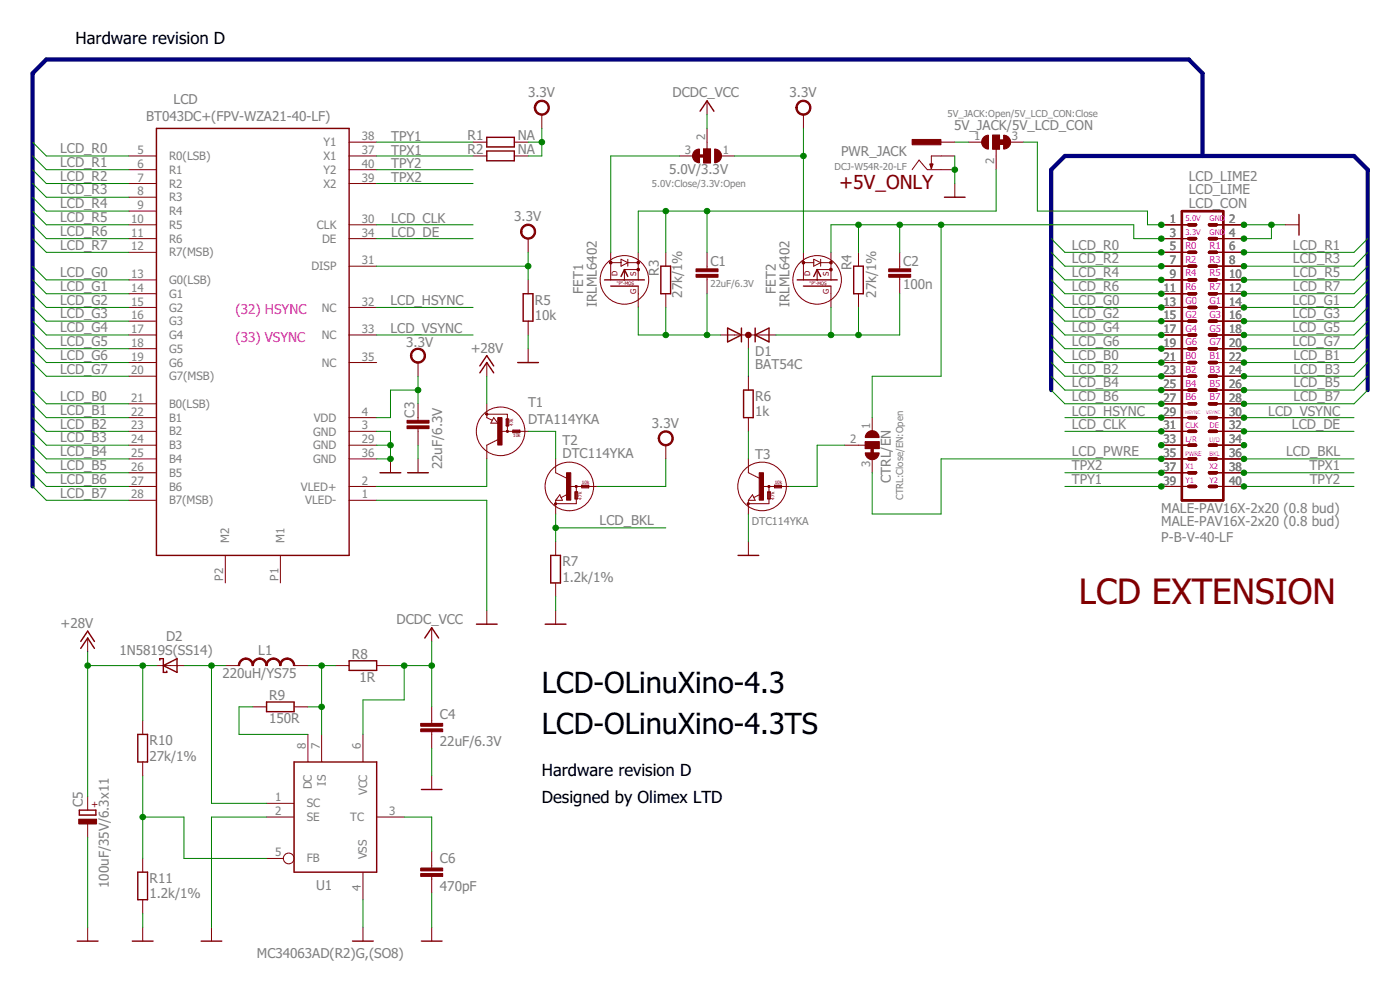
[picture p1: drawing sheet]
<svg xmlns="http://www.w3.org/2000/svg" width="210mm" height="148mm" viewBox="0 0 210 148" stroke-linecap="round" stroke-linejoin="round" font-family="sans-serif">
<g fill="none" stroke="#800000" stroke-width=".51">
<path d="M104.5 23.4h1.5M178.2 39.9h1.1M178.2 37.8h1.1M178.2 35.8h1.1M178.2 33.7h1.1M181.3 39.9h1.1M181.3 37.8h1.1M181.3 35.8h1.1M181.3 33.7h1.1M178.2 41.9h1.1M178.2 44h1.1M178.2 46.1h1.1"/>
<path d="M178.2 48.1h1.1M178.2 50.2h1.1M178.2 52.2h1.1M178.2 54.3h1.1M178.2 56.4h1.1M178.2 58.4h1.1M181.3 41.9h1.1M181.3 44h1.1M181.3 46.1h1.1M181.3 48.1h1.1M181.3 50.2h1.1M181.3 52.2h1.1"/>
<path d="M181.3 54.3h1.1M181.3 56.4h1.1M181.3 58.4h1.1M130.8 66.7v1.5M178.2 60.5h1.1M178.2 62.6h1.1M178.2 64.6h1.1M178.2 66.7h1.1M178.2 68.7h1.1M178.2 70.8h1.1M178.2 72.9h1.1M181.3 60.5h1.1"/>
<path d="M181.3 62.6h1.1M181.3 64.6h1.1M181.3 66.7h1.1M181.3 68.7h1.1M181.3 70.8h1.1M181.3 72.9h1.1"/>
</g>
<path d="M149.4 21.3h1.6" fill="none" stroke="#800000" stroke-width=".85"/>
<g fill="#800000" stroke="#800000" stroke-width=".15">
<path d="M119.7 15.3a1.14 1.14 0 0 1 1.8 .3 1.14 1.14 0 0 1-.8 1.6 1.14 1.14 0 0 1-1.4-1.1h.2a.93 .93 0 0 1 1.4-.7 .93 .93 0 0 1 .1 1.5 .93 .93 0 0 1-1.5-.5v-.3h-.2l.1-.3z" fill-rule="evenodd"/>
<path d="M115.2 72.8h.2v.2h-.2l-.1-.1h.2h-.2z" fill-rule="evenodd"/>
<path d="M112.1 75.4h.2v.2h-.2l-.1-.1h.2h-.2z" fill-rule="evenodd"/>
<path d="M80.5 15.3a1.14 1.14 0 0 1 1.7 .3 1.14 1.14 0 0 1-.7 1.6 1.14 1.14 0 0 1-1.4-1.1h.2a.93 .93 0 0 1 1.3-.9 .93 .93 0 0 1 .3 1.6 .93 .93 0 0 1-1.6-.4v-.3h-.2v-.3z" fill-rule="evenodd"/>
<path d="M129.7 67.8h2.1a1.04 1.04 0 0 1-1 1.1 1.04 1.04 0 0 1-1.1-1.1z" fill-rule="evenodd"/>
<path d="M130 64.9a1.04 1.04 0 0 1 1.1-.3 1.04 1.04 0 0 1 .7 1h-2.1z" fill-rule="evenodd"/>
<path d="M61.9 52.5a1.14 1.14 0 0 1 1.8 .2 1.14 1.14 0 0 1-.8 1.7 1.14 1.14 0 0 1-1.4-1.1h.2a.93 .93 0 0 1 1.4-.8 .93 .93 0 0 1 .1 1.6 .93 .93 0 0 1-1.4-.6l-.1-.2h-.2l.2-.6z" fill-rule="evenodd"/>
<path d="M78.4 33.9a1.13 1.13 0 0 1 1.8 .3 1.13 1.13 0 0 1-.7 1.6 1.13 1.13 0 0 1-1.5-1.1h.3a.93 .93 0 0 1 1.3-.8 .93 .93 0 0 1 .1 1.6 .93 .93 0 0 1-1.4-.5v-.3h-.3l.1-.3z" fill-rule="evenodd"/>
<path d="M104.2 22.6l.7-.3v2.1a1.04 1.04 0 0 1-1-.7 1.04 1.04 0 0 1 .3-1.1z" fill-rule="evenodd"/>
<path d="M107.1 22.3a1.03 1.03 0 0 1 1.1 1.1 1.03 1.03 0 0 1-1.1 1z" fill-rule="evenodd"/>
<path d="M86.3 72.8h.2v.2h-.2l-.1-.1h.2h-.2z" fill-rule="evenodd"/>
<path d="M83.2 75.4h.2v.2h-.2l-.1-.1h.3h-.3z" fill-rule="evenodd"/>
<path d="M76 64.5h.2v.2h-.2l-.1-.1h.2h-.2z" fill-rule="evenodd"/>
<path d="M72.9 61.9h.2v.3h-.2l-.1-.1h.2h-.2z" fill-rule="evenodd"/>
<path d="M99 64.8a1.14 1.14 0 0 1 1.8 .3 1.14 1.14 0 0 1-.7 1.7 1.14 1.14 0 0 1-1.4-1.1h.2a.93 .93 0 0 1 1.4-.8 .93 .93 0 0 1 .1 1.5 .93 .93 0 0 1-1.5-.5v-.2h-.2l.1-.6z" fill-rule="evenodd"/>
<path d="M150.5 20.3a1.04 1.04 0 0 1 1 1 1.04 1.04 0 0 1-1 1z" fill-rule="evenodd"/>
<path d="M147.5 20.5l.7-.2v2a1.03 1.03 0 0 1-1-.6 1.03 1.03 0 0 1 .3-1.2z" fill-rule="evenodd"/>
<path d="M36 99a1.12 1.12 0 0 1 .9-.4v.2a.94 .94 0 0 0-1 .9h-.2v-.1z" fill-rule="evenodd"/>
<path d="M36.9 98.6a1.1 1.1 0 0 1 1.1 1.1h-.2a.94 .94 0 0 0-.9-.9z" fill-rule="evenodd"/>
<path d="M38 99a1.19 1.19 0 0 1 .9-.4v.2a.94 .94 0 0 0-.9 .9h-.2v-.1z" fill-rule="evenodd"/>
<path d="M38.9 98.6a1.13 1.13 0 0 1 1.2 1.1h-.2a.94 .94 0 0 0-1-.9z" fill-rule="evenodd"/>
<path d="M40.1 99a1.12 1.12 0 0 1 .9-.4v.2a.94 .94 0 0 0-.9 .9h-.2v-.1z" fill-rule="evenodd"/>
<path d="M41 98.6a1.1 1.1 0 0 1 1.1 1.1h-.2a.94 .94 0 0 0-.9-.9z" fill-rule="evenodd"/>
<path d="M42.1 99a1.19 1.19 0 0 1 1-.4v.2a.94 .94 0 0 0-1 .9h-.2v-.1z" fill-rule="evenodd"/>
<path d="M43.1 98.6a1.13 1.13 0 0 1 1.1 1.1h-.2a.94 .94 0 0 0-.9-.9z" fill-rule="evenodd"/>
<circle cx="91.6" cy="39.3" r=".21"/>
<circle cx="95.7" cy="39.3" r=".21"/>
<circle cx="95.7" cy="40.4" r=".21"/>
<circle cx="120.5" cy="39.3" r=".21"/>
<circle cx="124.6" cy="39.3" r=".21"/>
<circle cx="124.6" cy="40.4" r=".21"/>
<circle cx="112.2" cy="50.2" r=".41"/>
</g>
<g fill="none" stroke="#800000" stroke-width=".15">
<path d="M81.2 17.2v2M106 15.1v2.1M106 19.2v3.1M120.5 17.2v2M19.3 33.7h4.2M19.3 35.8h4.2M19.3 37.8h4.2M19.3 23.4h4.2M19.3 25.4h4.2M19.3 27.5h4.2M19.3 29.5h4.2M19.3 31.6h4.2"/>
<path d="M52.3 33.7h4.2M52.3 35.8h4.2M52.3 39.9h4.2M52.3 23.4h4.2M52.3 21.3h4.2M52.3 25.4h4.2M52.3 27.5h4.2M70.9 23.4h2.1M70.9 21.3h2.1M77.1 23.4h2.1M77.1 21.3h2.1M79.2 35.8v2"/>
<path d="M91.6 39.3h1.5M91.6 37.8v4.1M93.1 38.8l1 .5-1 .6zM94.1 39.3h1.6M94.1 38.8v1.1M95.7 37.8v4.1M99.8 37.8v2.1M101.9 23.4h2M105.5 22.3h1v2.1h-1zM106 37.8v2.5M108.1 23.4h2M120.5 37.8v4.1"/>
<path d="M120.5 39.3h1.5M122 38.8l1 .5-1 .6zM123 39.3h1.6M123 38.8v1.1M124.6 37.8v4.1M128.7 37.8v2.1M134.9 37.8v2.5M136.8 25.4l1-1.4 1.2 1.4h4.2M141.1 21.3h2.1M143.2 23.4h-3.6v1.8M143.2 27.5v2M145.2 21.3h2.1"/>
<path d="M148.8 20.3h1.1v2h-1.1zM149.4 22.3v3.1M151.4 21.3h2.1M174.1 33.7h4.1M174.1 35.8h4.1M174.1 37.8h4.1M174.1 39.9h4.1M182.4 33.7h4.1M182.4 35.8h4.1M182.4 37.8h4.1M182.4 39.9h4.1M192.7 33.7h2.1"/>
<path d="M19.3 41.9h4.2M19.3 44h4.2M19.3 46.1h4.2M19.3 48.1h4.2M19.3 50.2h4.2M19.3 52.2h4.2M19.3 54.3h4.2M19.3 56.4h4.2M52.3 46.1h4.2M52.3 50.2h4.2M52.3 54.3h4.2M62.7 54.3v2.1"/>
<path d="M73 54.3v2.1M79.2 41.9v2.1M79.2 48.1v2.1M79.2 52.2v2.1M95.7 42.9v3.2M95.7 40.4h-2.1v1.5M99.8 44v2.1M106 41.5v2.5M108.1 50.2h8.2M112.2 50.2v2M112.2 56.4v2M124.6 40.4h-2.1v1.5"/>
<path d="M124.6 42.9v3.2M128.7 44v2.1M134.9 41.5v2.5M174.1 41.9h4.1M174.1 44h4.1M174.1 46.1h4.1M174.1 48.1h4.1M174.1 50.2h4.1M174.1 52.2h4.1M174.1 54.3h4.1M174.1 56.4h4.1M174.1 58.4h4.1"/>
<path d="M182.4 41.9h4.1M182.4 44h4.1M182.4 46.1h4.1M182.4 48.1h4.1M182.4 50.2h4.1M182.4 52.2h4.1M182.4 54.3h4.1M182.4 56.4h4.1M182.4 58.4h4.1M19.3 60.5h4.2M19.3 62.6h4.2M19.3 64.6h4.2"/>
<path d="M19.3 66.7h4.2M19.3 68.7h4.2M19.3 70.8h4.2M19.3 72.9h4.2M19.3 75h4.2M52.3 62.6h4.2M52.3 64.6h4.2M52.3 66.7h4.2M52.3 68.7h4.2M52.3 72.9h4.2M52.3 75h4.2M58.5 68.7v2.1"/>
<path d="M62.7 60.5v2.5M62.7 64.2v2.5M62.7 68.7v2.1M73 60.5v2.1l.8 .3M73 62.1h3.1v2.5M74 62.6l.6 .8h-1zM74.6 65.9l-1.6 .8v2M75.1 64.6h4.1M75.9 62.8h.4v1h-.4zM76 62.8v1M76.2 62.8v1M76.9 64.4h1v.4h-1z"/>
<path d="M76.9 64.7h1M76.9 64.5h1M83.3 68.7v2.1l1.7 .8M83.3 75v2M83.9 74.1l.4 .9h-1zM85.1 74l-1 .5M85.4 72.9h4.1M86.2 73.7h.4v1h-.4zM86.3 73.7v1M86.4 72.9v2.6h-3.1M86.5 73.7v1M87.2 72.7h1.1v.4h-1.1z"/>
<path d="M87.2 72.8h1.1M87.2 73h1.1M99.8 66.7v2M112.2 62.6v2M112.2 68.7v2.1l1.7 .8M112.2 75v2M112.8 74.1l.4 .9h-1zM114 74l-1 .5M114.3 72.9h4.1M115.1 73.7h.4v1h-.4zM115.2 73.7v1M115.3 72.9v2.6h-3.1"/>
<path d="M115.4 73.7v1M116.1 72.7h1.1v.4h-1.1zM116.1 72.8h1.1M116.1 73h1.1M126.6 66.7h3.1M129.7 66.2h2.1v1h-2.1zM130.8 62.6v2M130.8 68.7v2.1M174.1 60.5h4.1M174.1 62.6h4.1M174.1 64.6h4.1M174.1 66.7h4.1"/>
<path d="M174.1 68.7h4.1M174.1 70.8h4.1M174.1 72.9h4.1M182.4 60.5h4.1M182.4 62.6h4.1M182.4 64.6h4.1M182.4 66.7h4.1M182.4 68.7h4.1M182.4 70.8h4.1M182.4 72.9h4.1M13.1 95.6v2M23.5 99.7h4.1"/>
<path d="M33.8 99.7h2M33.8 83.2v4.1M42 83.2v4.1M44.1 99.7h2.1M50.3 99.7h2M56.5 99.7h2M64.7 94v2.1M73 91.5v2M83.3 81.1v2.1M83.3 87.3v2.1M83.3 91.5v2M112.2 81.1v2.1"/>
<path d="M13.1 119.3v2.1M21.4 108v2M21.4 114.2v2M37.9 105.9h2.1M44.1 105.9h2.1M46.2 110v4.2M48.2 110v4.2M54.4 110v4.2M64.7 105.9v2.5M64.7 109.6v2.5M64.7 116.2v2.1M13.1 123.4v2.1"/>
<path d="M13.1 138.9v2.1M21.4 128.6v2.1M21.4 134.8v2.1M21.4 138.9v2.1M31.7 138.9v2.1M40 122.4h4.1M40 128.6h2.5M40 120.4h4.1M54.4 130.7v4.1M54.4 138.9v2.1M56.5 122.4h4.1M64.7 127.6v2.4"/>
<path d="M64.7 131.3v2.5M64.7 138.9v2.1"/>
<circle cx="93.6" cy="41.9" r="3.6"/>
<circle cx="122.5" cy="41.9" r="3.6"/>
<circle cx="75.1" cy="64.6" r="3.6"/>
<circle cx="85.4" cy="72.9" r="3.6"/>
<circle cx="114.3" cy="72.9" r="3.6"/>
<circle cx="43.3" cy="128.6" r=".8"/>
</g>
<g fill="none" stroke="#800000" stroke-width=".21">
<path d="M23.5 19.2h28.8v64h-28.8zM105 16.7l1-1.6 1 1.6M73 22.6h4.1v1.5h-4.1zM73 20.6h4.1v1.4h-4.1zM99.1 39.9h1.4v4.1h-1.4zM128 39.9h1.4v4.1h-1.4zM139.4 24.6h.4l-.2 .6zM141.6 29.5h3.1M194.8 32.1v3.1M71.9 55.9l1.1-1.6 1 1.6M71.9 54.8l1.1-1.5 1 1.5M77.6 54.3h3.1"/>
<path d="M78.4 44h1.5v4.1h-1.5zM90.6 41.9h6M91.6 42.9h4.1M93.1 41.4l.5-1 .5 1M109.1 49.1l2.1 1.1-2.1 1zM111.2 49.1v2.1M111.5 58.4h1.4v4.2h-1.4zM113.2 50.2l2.1-1.1v2.1zM113.2 49.1v2.1M119.5 41.9h6M120.5 42.9h4.1M122 41.4l.5-1 .5 1"/>
<path d="M57 70.8h3.1M61.1 70.8h3.1M12.1 97.1l1-1.5 1.1 1.5M12.1 96.1l1-1.5 1.1 1.5M24 98.9v-.2h.5v2h.5v-.2M24.5 99.7l2-1v2zM52.3 99h4.2v1.4h-4.2zM63.7 95.6l1-1.6 1.1 1.6M71.4 93.5h3.1M81.7 93.5h3.2M82.6 83.2h1.4v4.1h-1.4zM110.7 83.2h3"/>
<path d="M20.7 110h1.4v4.2h-1.4zM40 105.2h4.1v1.4h-4.1zM44.1 114.2h12.4v16.5h-12.4zM63.2 118.3h3.1M11.9 121.4h2.5v.7h-2.5zM20.7 130.7h1.4v4.1h-1.4zM11.6 141h3.1M19.8 141h3.1M30.2 141h3.1M52.9 141h3.1M63.2 141h3.1"/>
</g>
<path d="M177.2 31.6h6.2v43.4h-6.2z" fill="none" stroke="#800000" stroke-width=".34"/>
<g fill="#800000" stroke="#800000" stroke-width=".15">
<path d="M113.8 70.8h.7v4.1h-.7z"/>
<path d="M129.7 66.2h2.1v1h-2.1z"/>
<path d="M104.4 41.1h3.3v.4h-3.3z"/>
<path d="M104.4 40.3h3.3v.4h-3.3z"/>
<path d="M133.2 41.1h3.3v.4h-3.3z"/>
<path d="M133.2 40.3h3.3v.4h-3.3z"/>
<path d="M11.8 122.7h2.7v.7h-2.7z"/>
<path d="M63.1 130.9h3.3v.4h-3.3z"/>
<path d="M63.1 130h3.3v.5h-3.3z"/>
<path d="M63.1 109.2h3.3v.4h-3.3z"/>
<path d="M63.1 108.4h3.3v.4h-3.3z"/>
<path d="M61 63.8h3.3v.4h-3.3z"/>
<path d="M61 63h3.3v.4h-3.3z"/>
<path d="M105.5 22.3h1v2.1h-1z"/>
<path d="M84.9 70.8h.7v4.1h-.7z"/>
<path d="M74.6 62.6h.7v4.1h-.7z"/>
<path d="M136.8 20.9h4.3v.8h-4.3z"/>
<path d="M148.8 20.3h1.1v2h-1.1z"/>
</g>
<path d="M180.3 23.4v-12.4l-2.1-2.1h-171.3l-2 2.1v61.9M157.6 58.4v-33l2.1-2h43.3l2.1 2v33" fill="none" stroke="#000080" stroke-width=".63"/>
<g fill="none" stroke="#008000" stroke-width=".15">
<path d="M81.2 19.2v4.2h-2M106 17.2v2M120.5 19.2v18.6M4.9 31.6l2 2.1h12.4M4.9 33.7l2 2.1h12.4M4.9 21.3l2 2.1h12.4M4.9 25.4l2 2.1h12.4M4.9 23.4l2 2h12.4M4.9 35.8l2 2h12.4M4.9 27.5l2 2h12.4M4.9 39.9l2 2h12.4M4.9 29.5l2 2.1h12.4"/>
<path d="M56.5 33.7h14.4M56.5 35.8h14.4M56.5 23.4h14.4M56.5 21.3h14.4M56.5 39.9h22.7M56.5 27.5h14.4M56.5 25.4h14.4M79.2 37.8v4.1M79.2 21.3h2M99.8 31.6v6.2M101.9 23.4h-10.3v14.4M106 31.6v6.2"/>
<path d="M110.1 23.4h10.4M128.7 33.7v4.1M134.9 33.7v4.1M141.1 33.7v22.7h-10.3v6.2M143.2 23.4v4.1M143.2 21.3h2M149.4 25.4v6.2h-53.7v6.2M153.5 21.3h2v10.3h16.5v2.1h2.1M157.6 37.8l2.1 2.1h14.4M157.6 35.8l2.1 2h14.4M157.6 39.9l2.1 2h14.4M174.1 35.8h-4.1v-2.1h-45.4v4.1"/>
<path d="M186.5 33.7h6.2M190.6 33.7v2.1h-4.1M205.1 37.8l-2.1 2.1h-16.5M205.1 35.8l-2.1 2h-16.5M205.1 39.9l-2.1 2h-16.5M4.9 41.9l2 2.1h12.4M4.9 44l2 2.1h12.4M4.9 46.1l2 2h12.4M4.9 48.1l2 2.1h12.4M4.9 50.2l2 2h12.4M4.9 52.2l2 2.1h12.4M4.9 54.3l2 2.1h12.4"/>
<path d="M4.9 58.4l2 2.1h12.4M56.5 46.1h14.4M56.5 50.2h14.4M62.7 56.4v4.1M62.7 58.4h-4.2v4.2h-2M73 56.4v4.1M79.2 50.2v2M95.7 46.1v4.1h12.4M99.8 46.1v4.1M106 44v6.2M112.2 52.2v4.2M124.6 46.1v4.1"/>
<path d="M128.7 46.1v4.1M134.9 44v6.2h-18.6M157.6 56.4l2.1 2h14.4M157.6 41.9l2.1 2.1h14.4M157.6 44l2.1 2.1h14.4M157.6 46.1l2.1 2h14.4M157.6 48.1l2.1 2.1h14.4M157.6 50.2l2.1 2h14.4M157.6 52.2l2.1 2.1h14.4M157.6 54.3l2.1 2.1h14.4M157.6 58.4l2.1 2.1h14.4M205.1 56.4l-2.1 2h-16.5"/>
<path d="M205.1 41.9l-2.1 2.1h-16.5M205.1 44l-2.1 2.1h-16.5M205.1 46.1l-2.1 2h-16.5M205.1 48.1l-2.1 2.1h-16.5M205.1 50.2l-2.1 2h-16.5M205.1 52.2l-2.1 2.1h-16.5M205.1 54.3l-2.1 2.1h-16.5M205.1 58.4l-2.1 2.1h-16.5M4.9 64.6l2 2.1h12.4M4.9 62.6l2 2h12.4M4.9 66.7l2 2h12.4M4.9 72.9l2 2.1h12.4"/>
<path d="M4.9 60.5l2 2.1h12.4M4.9 70.8l2 2.1h12.4M4.9 68.7l2 2.1h12.4M56.5 66.7h2M56.5 64.6h2v4.1h-2M56.5 75h16.5v16.5M62.7 66.7v2M73 68.7v4.2h-16.5M79.2 64.6h4.1v4.1M83.3 77v4.1M83.3 79.1h16.5M99.8 68.7v4.2h-10.3"/>
<path d="M112.2 64.6v4.1M112.2 77v4.1M126.6 66.7h-4.1v6.2h-4.1M159.7 64.6h14.4M159.7 62.6h14.4M159.7 72.9h14.4M159.7 70.8h14.4M174.1 68.7h-33v8.3h-10.3v-6.2M186.5 64.6h16.5M186.5 68.7h16.5M186.5 62.6h16.5M186.5 72.9h16.5"/>
<path d="M186.5 70.8h16.5M13.1 97.6v21.7M13.1 99.7h10.4M21.4 99.7v8.3M27.6 99.7h6.2M31.7 99.7v20.7h8.3M46.2 99.7h4.1M48.2 99.7v10.3M58.5 99.7h6.2M60.6 99.7v5.2h-6.2v5.1M64.7 96.1v9.8M83.3 89.4v2.1"/>
<path d="M21.4 116.2v12.4M37.9 105.9h-2.1v4.1h10.4M46.2 105.9h2M64.7 112.1v4.1M13.1 125.5v13.4M21.4 122.4h6.2v6.2h12.4M21.4 136.9v2M40 122.4h-8.3v16.5M54.4 134.8v4.1M60.6 122.4h4.1v5.2M64.7 133.8v5.1"/>
</g>
<g fill="#008000" stroke="#008000" stroke-width=".15">
<circle cx="190.6" cy="33.7" r=".41"/>
<circle cx="186.5" cy="33.7" r=".41"/>
<circle cx="186.5" cy="35.8" r=".41"/>
<circle cx="58.6" cy="66.7" r=".41"/>
<circle cx="58.6" cy="68.7" r=".41"/>
<circle cx="143.2" cy="25.4" r=".41"/>
<circle cx="120.5" cy="23.4" r=".41"/>
<circle cx="81.2" cy="21.3" r=".41"/>
<circle cx="62.7" cy="58.4" r=".41"/>
<circle cx="79.2" cy="39.9" r=".41"/>
<circle cx="64.7" cy="99.7" r=".41"/>
<circle cx="60.6" cy="99.7" r=".41"/>
<circle cx="186.5" cy="70.8" r=".41"/>
<circle cx="174.1" cy="72.9" r=".41"/>
<circle cx="174.1" cy="70.8" r=".41"/>
<circle cx="186.5" cy="72.9" r=".41"/>
<circle cx="174.1" cy="64.6" r=".41"/>
<circle cx="186.5" cy="64.6" r=".41"/>
<circle cx="174.1" cy="37.8" r=".41"/>
<circle cx="174.1" cy="39.9" r=".41"/>
<circle cx="186.5" cy="37.8" r=".41"/>
<circle cx="186.5" cy="39.9" r=".41"/>
<circle cx="186.5" cy="41.9" r=".41"/>
<circle cx="186.5" cy="44" r=".41"/>
<circle cx="174.1" cy="41.9" r=".41"/>
<circle cx="174.1" cy="44" r=".41"/>
<circle cx="174.1" cy="46.1" r=".41"/>
<circle cx="174.1" cy="48.1" r=".41"/>
<circle cx="174.1" cy="50.2" r=".41"/>
<circle cx="174.1" cy="52.2" r=".41"/>
<circle cx="186.5" cy="46.1" r=".41"/>
<circle cx="186.5" cy="48.1" r=".41"/>
<circle cx="186.5" cy="50.2" r=".41"/>
<circle cx="186.5" cy="52.2" r=".41"/>
<circle cx="174.1" cy="54.3" r=".41"/>
<circle cx="174.1" cy="56.4" r=".41"/>
<circle cx="174.1" cy="58.4" r=".41"/>
<circle cx="174.1" cy="60.5" r=".41"/>
<circle cx="186.5" cy="54.3" r=".41"/>
<circle cx="186.5" cy="56.4" r=".41"/>
<circle cx="186.5" cy="58.4" r=".41"/>
<circle cx="186.5" cy="60.5" r=".41"/>
<circle cx="174.1" cy="68.7" r=".41"/>
<circle cx="186.5" cy="68.7" r=".41"/>
<circle cx="83.3" cy="79.1" r=".41"/>
<circle cx="128.7" cy="50.2" r=".41"/>
<circle cx="124.6" cy="50.2" r=".41"/>
<circle cx="99.8" cy="50.2" r=".41"/>
<circle cx="106" cy="50.2" r=".41"/>
<circle cx="21.4" cy="99.7" r=".41"/>
<circle cx="13.2" cy="99.7" r=".41"/>
<circle cx="21.4" cy="122.4" r=".41"/>
<circle cx="31.7" cy="99.7" r=".41"/>
<circle cx="48.2" cy="99.7" r=".41"/>
<circle cx="48.2" cy="105.9" r=".41"/>
<circle cx="99.8" cy="31.6" r=".41"/>
<circle cx="106" cy="31.6" r=".41"/>
<circle cx="128.7" cy="33.7" r=".41"/>
<circle cx="141.1" cy="33.7" r=".41"/>
<circle cx="134.9" cy="33.7" r=".41"/>
<circle cx="174.1" cy="35.8" r=".41"/>
<circle cx="174.1" cy="66.7" r=".41"/>
<circle cx="186.5" cy="66.7" r=".41"/>
<circle cx="174.1" cy="33.7" r=".41"/>
<circle cx="174.1" cy="62.6" r=".41"/>
<circle cx="186.5" cy="62.6" r=".41"/>
</g>
<text font-size="5.2" fill="#800000" x="161.7" y="90.4">LCD EXTENSION</text>
<g font-size="4.4">
<text x="81.2" y="103.8">LCD-OLinuXino-4.3</text>
<text x="81.2" y="110">LCD-OLinuXino-4.3TS</text>
</g>
<text font-size="2.9" fill="#800000" x="125.8" y="28.3">+5V_ONLY</text>
<g font-size="2.5">
<text x="11.3" y="6.6">Hardware revision D</text>
<text x="81.2" y="116.2">Hardware revision D</text>
<text x="81.2" y="120.3">Designed by Olimex LTD</text>
</g>
<g font-size="2" fill="#808080">
<text x="26" y="15.6">LCD</text>
<text x="79.2" y="14.6">3.3V</text>
<text x="100.8" y="14.6">DCDC_VCC</text>
<text x="118.4" y="14.6">3.3V</text>
<text x="9" y="22.9">LCD_R0</text>
<text x="21.9" y="18.2">BT043DC+(FPV-WZA21-40-LF)</text>
<text x="58.6" y="23.2">TPX1</text>
<text x="58.6" y="21.1">TPY1</text>
<text x="70.1" y="23.1">R2</text>
<text x="70.1" y="21">R1</text>
<text x="77.6" y="23.1">NA</text>
<text x="77.6" y="21">NA</text>
<text x="126.1" y="23.4">PWR_JACK</text>
<text x="143.1" y="19.5">5V_JACK/5V_LCD_CON</text>
<text x="9" y="27.1">LCD_R2</text>
<text x="9" y="25">LCD_R1</text>
<text x="9" y="29.1">LCD_R3</text>
<text x="58.6" y="27.3">TPX2</text>
<text x="58.6" y="25.2">TPY2</text>
<text x="100.3" y="26.1">5.0V/3.3V</text>
<text x="178.2" y="27.1">LCD_LIME2</text>
<text x="178.2" y="29.1">LCD_LIME</text>
<text x="9" y="33.3">LCD_R5</text>
<text x="9" y="31.2">LCD_R4</text>
<text x="9" y="35.3">LCD_R6</text>
<text x="58.6" y="33.5">LCD_CLK</text>
<text x="58.6" y="35.5">LCD_DE</text>
<text x="77.1" y="33.2">3.3V</text>
<text x="178.2" y="31.2">LCD_CON</text>
<text x="9" y="37.4">LCD_R7</text>
<text x="9" y="41.5">LCD_G0</text>
<text x="98.8" y="41.3" transform="rotate(-90 98.8 41.3)">R3</text>
<text x="106.5" y="39.9">C1</text>
<text x="127.6" y="40.5" transform="rotate(-90 127.6 40.5)">R4</text>
<text x="135.4" y="39.9">C2</text>
<text x="160.7" y="37.4">LCD_R0</text>
<text x="160.7" y="39.5">LCD_R2</text>
<text x="160.7" y="41.5">LCD_R4</text>
<text x="193.8" y="37.4">LCD_R1</text>
<text x="193.8" y="39.5">LCD_R3</text>
<text x="193.8" y="41.5">LCD_R5</text>
<text x="9" y="45.6">LCD_G2</text>
<text x="9" y="43.6">LCD_G1</text>
<text x="9" y="47.7">LCD_G3</text>
<text x="58.5" y="45.7">LCD_HSYNC</text>
<text x="80.2" y="47.9">10k</text>
<text x="80.2" y="45.6">R5</text>
<text x="87.4" y="44" transform="rotate(-90 87.4 44)">FET1</text>
<text x="89.5" y="46.1" transform="rotate(-90 89.5 46.1)">IRLML6402</text>
<text x="102.3" y="44.6" transform="rotate(-90 102.3 44.6)">27k/1%</text>
<text x="116.3" y="44" transform="rotate(-90 116.3 44)">FET2</text>
<text x="118.4" y="46.1" transform="rotate(-90 118.4 46.1)">IRLML6402</text>
<text x="131.4" y="44.6" transform="rotate(-90 131.4 44.6)">27k/1%</text>
<text x="135.4" y="43.4">100n</text>
<text x="160.7" y="43.6">LCD_R6</text>
<text x="160.7" y="45.6">LCD_G0</text>
<text x="160.7" y="47.7">LCD_G2</text>
<text x="193.8" y="45.6">LCD_G1</text>
<text x="193.8" y="47.7">LCD_G3</text>
<text x="193.8" y="43.6">LCD_R7</text>
<text x="9" y="49.8">LCD_G4</text>
<text x="9" y="53.9">LCD_G6</text>
<text x="9" y="51.8">LCD_G5</text>
<text x="58.5" y="49.9">LCD_VSYNC</text>
<text x="60.9" y="51.9">3.3V</text>
<text x="70.6" y="52.9">+28V</text>
<text x="113.2" y="53.3">D1</text>
<text x="160.7" y="49.8">LCD_G4</text>
<text x="160.7" y="51.8">LCD_G6</text>
<text x="160.7" y="53.9">LCD_B0</text>
<text x="193.8" y="49.8">LCD_G5</text>
<text x="193.8" y="51.8">LCD_G7</text>
<text x="193.9" y="53.9">LCD_B1</text>
<text x="9" y="56">LCD_G7</text>
<text x="113.2" y="55.3">BAT54C</text>
<text x="160.7" y="56">LCD_B2</text>
<text x="160.7" y="58">LCD_B4</text>
<text x="193.9" y="56">LCD_B3</text>
<text x="193.9" y="58">LCD_B5</text>
<text x="9" y="60.1">LCD_B0</text>
<text x="9" y="64.2">LCD_B2</text>
<text x="9" y="62.2">LCD_B1</text>
<text x="62.1" y="62.6" transform="rotate(-90 62.1 62.6)">C3</text>
<text x="79.2" y="63.5">DTA114YKA</text>
<text x="79.2" y="61">T1</text>
<text x="97.8" y="64.1">3.3V</text>
<text x="113.2" y="62.4">1k</text>
<text x="113.2" y="60.1">R6</text>
<text x="160.7" y="64.2">LCD_CLK</text>
<text x="160.7" y="60.1">LCD_B6</text>
<text x="160.7" y="62.3">LCD_HSYNC</text>
<text x="190.1" y="62.3">LCD_VSYNC</text>
<text x="193.7" y="64.2">LCD_DE</text>
<text x="193.9" y="60.1">LCD_B7</text>
<text x="9" y="68.3">LCD_B4</text>
<text x="9" y="66.3">LCD_B3</text>
<text x="9" y="70.4">LCD_B5</text>
<text x="66.3" y="70.3" transform="rotate(-90 66.3 70.3)">22uF/6.3V</text>
<text x="84.3" y="68.6">DTC114YKA</text>
<text x="84.3" y="66.7">T2</text>
<text x="113.2" y="68.8">T3</text>
<text x="160.7" y="70.4">TPX2</text>
<text x="160.7" y="68.3">LCD_PWRE</text>
<text x="192.8" y="68.3">LCD_BKL</text>
<text x="196.3" y="70.4">TPX1</text>
<text x="9" y="72.5">LCD_B6</text>
<text x="9" y="74.5">LCD_B7</text>
<text x="133.6" y="72.4" transform="rotate(-90 133.6 72.4)">CTRL/EN</text>
<text x="160.7" y="72.5">TPY1</text>
<text x="174.1" y="76.8">MALE-PAV16X-2x20 (0.8 bud)</text>
<text x="196.4" y="72.5">TPY2</text>
<text x="89.9" y="78.7">LCD_BKL</text>
<text x="174.1" y="81.1">P-B-V-40-LF</text>
<text x="174.1" y="78.9">MALE-PAV16X-2x20 (0.8 bud)</text>
<text x="84.3" y="87.1">1.2k/1%</text>
<text x="84.3" y="84.8">R7</text>
<text x="9.1" y="94.1">+28V</text>
<text x="59.5" y="93.4">DCDC_VCC</text>
<text x="17.9" y="98.2">1N5819S(SS14)</text>
<text x="24.9" y="96.1">D2</text>
<text x="33.4" y="101.6">220uH/YS75</text>
<text x="38.7" y="98.1">L1</text>
<text x="52.8" y="98.7">R8</text>
<text x="40.4" y="104.9">R9</text>
<text x="53.9" y="102.2">1R</text>
<text x="66" y="107.7">C4</text>
<text x="22.4" y="113.9">27k/1%</text>
<text x="22.4" y="111.7">R10</text>
<text x="40.3" y="108.4">150R</text>
<text x="66" y="111.8">22uF/6.3V</text>
<text x="12.4" y="121" transform="rotate(-90 12.4 121)">C5</text>
<text x="66" y="129.3">C6</text>
<text x="16.3" y="133" transform="rotate(-90 16.3 133)">100uF/35V/6.3x11</text>
<text x="22.4" y="134.6">1.2k/1%</text>
<text x="22.4" y="132.3">R11</text>
<text x="47.4" y="133.3">U1</text>
<text x="66" y="133.4">470pF</text>
<text x="38.5" y="143.5">MC34063AD(R2)G,(SO8)</text>
</g>
<g font-size="2" fill="#f0f">
<text x="35.3" y="47.1">(32) HSYNC</text>
<text x="35.3" y="51.2">(33) VSYNC</text>
</g>
<g font-size="1.7" fill="#808080">
<text x="20.6" y="23.1">5</text>
<text x="25.4" y="24">R0(LSB)</text>
<text x="48.5" y="24">X1</text>
<text x="48.5" y="21.9">Y1</text>
<text x="54.2" y="21">38</text>
<text x="54.2" y="23.1">37</text>
<text x="102.7" y="23.1">3</text>
<text x="105.7" y="21" transform="rotate(-90 105.7 21)">2</text>
<text x="108.4" y="23.1">1</text>
<text x="146" y="21">1</text>
<text x="151.7" y="21">3</text>
<text x="20.6" y="25.1">6</text>
<text x="20.6" y="27.2">7</text>
<text x="20.6" y="29.3">8</text>
<text x="25.4" y="26">R1</text>
<text x="25.4" y="28.1">R2</text>
<text x="48.5" y="28.1">X2</text>
<text x="48.5" y="26">Y2</text>
<text x="54.2" y="25.1">40</text>
<text x="54.2" y="27.2">39</text>
<text x="149.1" y="24.6" transform="rotate(-90 149.1 24.6)">2</text>
<text x="19.6" y="33.4">10</text>
<text x="19.6" y="35.5">11</text>
<text x="20.6" y="31.3">9</text>
<text x="25.4" y="30.2">R3</text>
<text x="25.4" y="32.2">R4</text>
<text x="25.4" y="34.3">R5</text>
<text x="47.5" y="34.3">CLK</text>
<text x="54.2" y="33.4">30</text>
<text x="54.2" y="35.5">34</text>
<text x="175.4" y="33.4">1</text>
<text x="175.4" y="35.5">3</text>
<text x="184.3" y="33.4">2</text>
<text x="184.3" y="35.5">4</text>
<text x="19.6" y="41.6">13</text>
<text x="19.6" y="37.5">12</text>
<text x="25.4" y="36.3">R6</text>
<text x="25.4" y="38.4">R7(MSB)</text>
<text x="46.7" y="40.5">DISP</text>
<text x="48.3" y="36.4">DE</text>
<text x="54.2" y="39.6">31</text>
<text x="175.4" y="37.5">5</text>
<text x="175.4" y="39.6">7</text>
<text x="175.4" y="41.6">9</text>
<text x="184.3" y="37.5">6</text>
<text x="184.3" y="39.6">8</text>
<text x="184.3" y="41.6">10</text>
<text x="19.6" y="43.7">14</text>
<text x="19.6" y="45.8">15</text>
<text x="19.6" y="47.8">16</text>
<text x="25.4" y="42.5">G0(LSB)</text>
<text x="25.4" y="44.6">G1</text>
<text x="25.4" y="46.7">G2</text>
<text x="48.2" y="46.7">NC</text>
<text x="54.2" y="45.8">32</text>
<text x="174.4" y="43.7">11</text>
<text x="174.4" y="45.8">13</text>
<text x="174.4" y="47.8">15</text>
<text x="184.3" y="43.7">12</text>
<text x="184.3" y="45.8">14</text>
<text x="184.3" y="47.8">16</text>
<text x="19.6" y="49.9">17</text>
<text x="19.6" y="52">18</text>
<text x="25.4" y="48.7">G3</text>
<text x="25.4" y="50.8">G4</text>
<text x="25.4" y="52.9">G5</text>
<text x="48.2" y="50.8">NC</text>
<text x="54.2" y="49.9">33</text>
<text x="174.4" y="49.9">17</text>
<text x="174.4" y="52">19</text>
<text x="184.3" y="49.9">18</text>
<text x="184.3" y="52">20</text>
<text x="19.6" y="54">19</text>
<text x="19.6" y="56.1">20</text>
<text x="25.4" y="54.9">G6</text>
<text x="25.4" y="57">G7(MSB)</text>
<text x="48.2" y="54.9">NC</text>
<text x="54.2" y="54">35</text>
<text x="174.4" y="54">21</text>
<text x="174.4" y="56.1">23</text>
<text x="174.4" y="58.2">25</text>
<text x="184.3" y="54">22</text>
<text x="184.3" y="56.1">24</text>
<text x="184.3" y="58.2">26</text>
<text x="19.6" y="60.2">21</text>
<text x="19.6" y="62.3">22</text>
<text x="19.6" y="64.3">23</text>
<text x="25.4" y="61.1">B0(LSB)</text>
<text x="25.4" y="63.2">B1</text>
<text x="25.4" y="65.2">B2</text>
<text x="46.9" y="65.2">GND</text>
<text x="47" y="63.2">VDD</text>
<text x="54.2" y="62.3">4</text>
<text x="54.2" y="64.3">3</text>
<text x="130.5" y="64.3" transform="rotate(-90 130.5 64.3)">1</text>
<text x="174.4" y="60.2">27</text>
<text x="174.4" y="62.3">29</text>
<text x="174.4" y="64.3">31</text>
<text x="184.3" y="60.2">28</text>
<text x="184.3" y="62.3">30</text>
<text x="184.3" y="64.3">32</text>
<text x="19.6" y="66.4">24</text>
<text x="19.6" y="68.5">25</text>
<text x="19.6" y="70.5">26</text>
<text x="25.4" y="67.3">B3</text>
<text x="25.4" y="69.4">B4</text>
<text x="25.4" y="71.4">B5</text>
<text x="46.9" y="69.4">GND</text>
<text x="46.9" y="67.3">GND</text>
<text x="54.2" y="68.5">36</text>
<text x="54.2" y="66.4">29</text>
<text x="127.5" y="66.4">2</text>
<text x="130.5" y="70" transform="rotate(-90 130.5 70)">3</text>
<text x="174.4" y="66.4">33</text>
<text x="174.4" y="68.5">35</text>
<text x="174.4" y="70.5">37</text>
<text x="184.3" y="66.4">34</text>
<text x="184.3" y="68.5">36</text>
<text x="184.3" y="70.5">38</text>
<text x="19.6" y="72.6">27</text>
<text x="19.6" y="74.7">28</text>
<text x="25.4" y="73.5">B6</text>
<text x="25.4" y="75.6">B7(MSB)</text>
<text x="45.1" y="73.5">VLED+</text>
<text x="45.7" y="75.6">VLED-</text>
<text x="54.2" y="74.7">1</text>
<text x="54.2" y="72.6">2</text>
<text x="174.4" y="72.6">39</text>
<text x="184.3" y="72.6">40</text>
<text x="34.4" y="81.3" transform="rotate(-90 34.4 81.3)">M2</text>
<text x="42.6" y="81.3" transform="rotate(-90 42.6 81.3)">M1</text>
<text x="33.5" y="87" transform="rotate(-90 33.5 87)">P2</text>
<text x="41.7" y="87" transform="rotate(-90 41.7 87)">P1</text>
<text x="45.9" y="112.3" transform="rotate(-90 45.9 112.3)">8</text>
<text x="47.9" y="112.3" transform="rotate(-90 47.9 112.3)">7</text>
<text x="54.1" y="112.3" transform="rotate(-90 54.1 112.3)">6</text>
<text x="46.8" y="118.3" transform="rotate(-90 46.8 118.3)">DC</text>
<text x="48.8" y="117.7" transform="rotate(-90 48.8 117.7)">IS</text>
<text x="55" y="119.2" transform="rotate(-90 55 119.2)">VCC</text>
<text x="41.2" y="122.1">2</text>
<text x="41.2" y="120.1">1</text>
<text x="46" y="123">SE</text>
<text x="46" y="121">SC</text>
<text x="52.5" y="123">TC</text>
<text x="58.4" y="122.1">3</text>
<text x="41.2" y="128.3">5</text>
<text x="46" y="129.2">FB</text>
<text x="55" y="128.8" transform="rotate(-90 55 128.8)">VSS</text>
<text x="54.1" y="133.5" transform="rotate(-90 54.1 133.5)">4</text>
</g>
<text font-size="1.6" fill="#808080" x="112.7" y="78.7">DTC114YKA</text>
<g font-size="1.4" fill="#808080">
<text x="142.1" y="17.5">5V_JACK:Open/5V_LCD_CON:Close</text>
<text x="97.8" y="28">5.0V:Close/3.3V:Open</text>
<text x="125.1" y="25.4">DCJ-W54R-20-LF</text>
<text x="106.5" y="43">22uF/6.3V</text>
<text x="135.4" y="74.9" transform="rotate(-90 135.4 74.9)">CTRL:Close/EN:Open</text>
</g>
<g font-size="1.4" fill="#f0f">
<text x="177.7" y="37.3">R0</text>
<text x="177.7" y="39.4">R2</text>
<text x="177.7" y="41.4">R4</text>
<text x="181.3" y="37.3">R1</text>
<text x="181.3" y="39.4">R3</text>
<text x="181.3" y="41.4">R5</text>
<text x="177.7" y="43.5">R6</text>
<text x="177.7" y="45.5">G0</text>
<text x="177.7" y="47.6">G2</text>
<text x="181.3" y="43.5">R7</text>
<text x="181.3" y="45.5">G1</text>
<text x="181.3" y="47.6">G3</text>
<text x="177.7" y="49.7">G4</text>
<text x="177.7" y="51.7">G6</text>
<text x="177.7" y="53.8">B0</text>
<text x="181.3" y="49.7">G5</text>
<text x="181.3" y="51.7">G7</text>
<text x="181.3" y="53.8">B1</text>
<text x="177.7" y="55.9">B2</text>
<text x="177.7" y="57.9">B4</text>
<text x="177.7" y="60">B6</text>
<text x="181.3" y="55.9">B3</text>
<text x="181.3" y="57.9">B5</text>
<text x="181.3" y="60">B7</text>
</g>
<text font-size="1.4" fill="#800000" x="14.6" y="121" transform="rotate(-90 14.6 121)">+</text>
<g font-size="1.2" fill="#f0f">
<text x="177.7" y="35.2">3.3V</text>
<text x="177.7" y="33.2">5.0V</text>
<text x="181.3" y="35.2">GND</text>
<text x="181.3" y="33.2">GND</text>
<text x="177.7" y="64.1">CLK</text>
<text x="181.3" y="64.1">DE</text>
<text x="177.7" y="70.3">X1</text>
<text x="177.7" y="66.2">L/R</text>
<text x="181.3" y="70.3">X2</text>
<text x="177.7" y="72.4">Y1</text>
<text x="181.3" y="72.4">Y2</text>
</g>
<g font-size="1.2" fill="#800000">
<text x="92.6" y="41.4" transform="rotate(-90 92.6 41.4)">D</text>
<text x="95.4" y="41.4" transform="rotate(-90 95.4 41.4)">S</text>
<text x="121.5" y="41.4" transform="rotate(-90 121.5 41.4)">D</text>
<text x="124.3" y="41.4" transform="rotate(-90 124.3 41.4)">S</text>
<text x="95.4" y="44" transform="rotate(-90 95.4 44)">G</text>
<text x="124.3" y="44" transform="rotate(-90 124.3 44)">G</text>
</g>
<g font-size=".9" fill="#f0f">
<text x="177.7" y="68.2">PWRE</text>
<text x="181.3" y="68.2">BKL</text>
<text x="181.3" y="66.2">U/D</text>
</g>
<g font-size=".7" fill="#800000">
<text x="92.5" y="42.6">&quot;P&quot;-MOS</text>
<text x="121.4" y="42.6">&quot;P&quot;-MOS</text>
<text x="76.9" y="63.8" transform="rotate(-90 76.9 63.8)">47k</text>
<text x="76.9" y="65.5">10k</text>
<text x="87.2" y="74.8" transform="rotate(-90 87.2 74.8)">47k</text>
<text x="87.3" y="72.5">10k</text>
<text x="116.1" y="74.8" transform="rotate(-90 116.1 74.8)">47k</text>
<text x="116.2" y="72.5">10k</text>
</g>
<g font-size=".7" fill="#f0f">
<text x="177.7" y="62.1">HSYNC</text>
<text x="180.8" y="62.1">VSYNC</text>
</g>
</svg>
